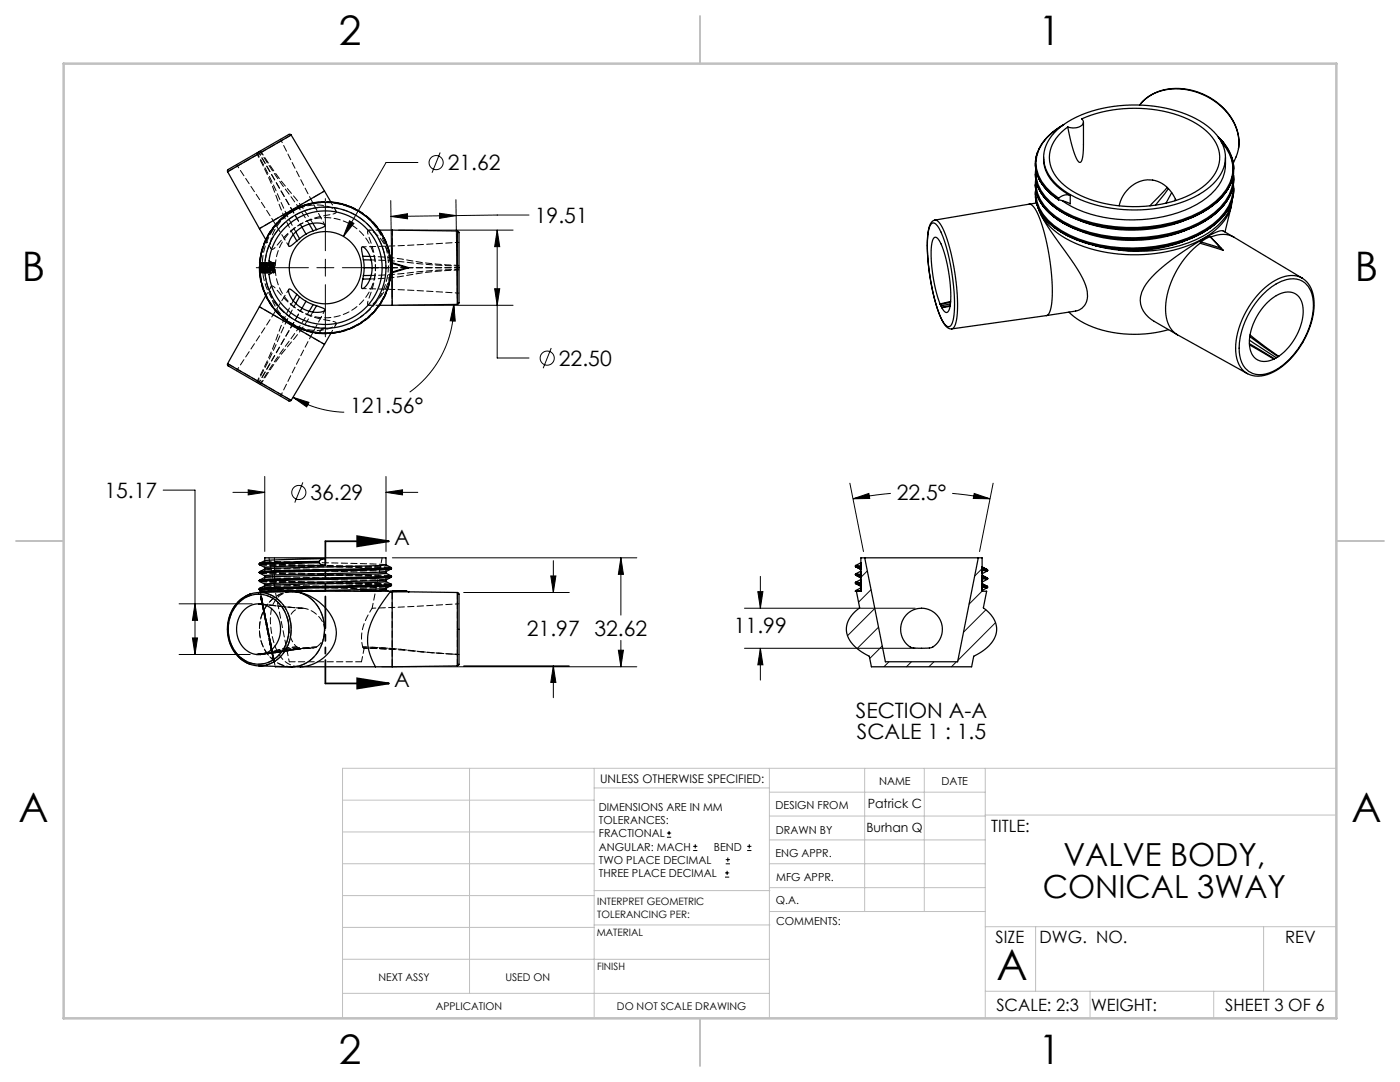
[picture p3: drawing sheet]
<svg xmlns="http://www.w3.org/2000/svg" width="279mm" height="216mm" viewBox="0 0 279 216" stroke-linecap="round" stroke-linejoin="round" font-family="sans-serif">
<g fill="none" stroke="#000" stroke-width=".2">
<path d="M64.9 39.6v10.4M83.4 32.4h-6.3l-8.6 14.8M87.8 30.4l-1.6 4.1M91 39.8l.3 19.7M51.1 53.4h10.4M63.2 53.4h3.4M64.9 51.7v3.4M64.9 56.8v10.4M68.3 53.4h10.4M69.7 44.1l.9 .5-2.1 2.6zM78 40l.3 19.6M78 43.2l3.3-.6v1.1z"/>
<path d="M79.5 45.9h22.9M87.7 42.6l3.3 .4-3.3 .6zM98.7 57.6h1l-.5 3.3zM99.2 45.9l.5 3.3h-1zM99.2 45.9v25.5h6.4M105.6 42.9l-27.6 .3M58.5 79.3l3.2 1-.5 .9zM58.5 79.3a21.2 21.2 0 0 0 10.2 3M79.5 60.9h22.9M90.6 60.7l.3 3.4-1.1-.1zM90.6 60.7a21.2 21.2 0 0 1-8.8 17.6M110 69.4l-1.6 4.1"/>
<path d="M32.6 97.8h6.3v32.8M46.5 98.2h6.3M49.5 97.7l3.3 .5-3.3 .6zM52.8 95.1v14.9M60.4 96.3l-1.6 4M77 98.2l3.3-.5v1.1zM77 95.1v14.9M77 98.2h6.4M169.6 96.4l2.7 13.7M170.2 99.5l3.2-1 .2 1zM177.8 98.5l-3.8 .4-3.8 .6M190 98.5l3.8 .4 3.8 .6"/>
<path d="M194.4 98.5l3.2 1h-3.4zM198.2 96.4l-2.7 13.7M78.3 111.3h48.8M92.5 118.2h21.1M109.9 114.9h1l-.5 3.3zM110.4 111.9v6.3M123.9 111.3l.5 3.3h-1zM123.9 111.3v11.4M151.2 118.1h1.1l-.6 3.3zM151.7 115v6.4M173.1 113.9l-1.3 1.3M173.8 117.7l-2.5 2.5"/>
<path d="M196 113.5l-1.5 1.4M196 117.9l-2.6 2.6M35.7 120.5h14.6M35.7 130.6h14.2M38.4 127.3h1l-.5 3.3zM38.9 120.5l.5 3.3h-1zM76.2 133h50.9M92.5 132.9h21.1M110.4 132.9v6.3M110.4 132.9l.5 3.3h-1zM123.4 129.7h1l-.5 3.3zM123.9 127.8v5.2"/>
<path d="M148.6 121.4h34M148.6 129.4h34M151.7 129.4v6.3M151.7 129.4l.6 3.3h-1.1zM174.6 121.4l-5.5 5.5M175.3 125.1l-4.2 4.3M176.1 128.9l-2.5 2.5M177.4 132l-1 1M181.9 132l-1 1M186.4 132l-1 1M190.9 132l-1 1M196.8 121.7l-4.5 4.4"/>
<path d="M198.7 124.2l-7.5 7.6M133.1 167.1h.8M133.1 166.2h.8M133.5 165.8v.8M138.3 169.7h.9M138.3 168.9h.9M138.8 168.5v.8M144.7 175h.8M144.7 174.2h.8M144.8 172.4h.9M144.8 171.5h.9M145.1 173.8v.8"/>
<path d="M145.3 171.1v.8M149.1 169.7h.9M149.1 168.9h.9M149.5 168.5v.8"/>
<circle cx="87" cy="32.4" r="1.41"/>
<circle cx="109.2" cy="71.5" r="1.41"/>
<circle cx="59.6" cy="98.3" r="1.41"/>
</g>
<path d="M64.9 108h12.7M71.3 107l6.3 1-6.3 1zM64.9 136.4h12.7M71.3 135.4l6.3 1-6.3 1z" fill="none" stroke="#000" stroke-width=".35"/>
<path d="M64.9 108v28.4" fill="none" stroke="#000" stroke-width=".35" stroke-dasharray="6.3 1.3 1.3 1.3 1.3 1.3" stroke-dashoffset="1.7"/>
<g fill="none" stroke="#c0c0c0" stroke-width=".2">
<path d="M68.4 159.7h50.2M93.7 153.3v44.9M118.6 153.3v49.9M118.6 157.2h34.9M153.5 153.3v49.9M153.5 158.1h43.1M172.6 153.3v28.6M184.5 153.3v28.6M196.6 153.3v49.9M266.7 153.3h-198.3v49.9M68.4 178.7h50.2M68.4 172.4h50.2"/>
<path d="M68.4 166h50.2M118.6 177.7h35.1M153.5 167.6h43.1M153.5 162.8h43.1M153.5 172.4h43.1M153.5 177.1h43.1M196.6 162.6h70.1M68.4 198.2h85.1M68.4 185.1h50.2M68.4 191.4h50.2M118.6 191.4h34.9M118.6 184.6h35.1"/>
<path d="M153.7 181.9h42.9M196.6 197.8h70.1M196.6 184.9h70.1M206.7 184.9v12.9M217.5 197.8v5.4M242.2 197.8v5.4M252.2 184.9v12.9"/>
</g>
<path d="M139.7 3.2v9.5M3.2 107.9h9.5M266.7 107.9h9.5M139.7 203.2v9.5" fill="none" stroke="#c0c0c0" stroke-width=".25"/>
<path d="M12.7 12.7h254v190.5h-254z" fill="none" stroke="#c0c0c0" stroke-width=".5"/>
<g fill="#000">
<path d="M78 43.2l3.3-.6v1.1zM87.7 42.6l3.3 .4-3.3 .6zM98.7 57.6h1l-.5 3.3zM99.2 45.9l.5 3.3h-1zM69.7 44.1l-1.2 3.1 2.1-2.6zM58.5 79.3l3.2 1-.5 .9zM90.6 60.7l.3 3.4-1.1-.1zM109.9 114.9h1l-.5 3.3zM110.4 132.9l.5 3.3h-1zM77 98.2l3.3-.5v1.1zM49.5 97.7l3.3 .5-3.3 .6zM123.4 129.7h1l-.5 3.3zM123.9 111.3l.5 3.3h-1zM38.9 120.5l.5 3.3h-1zM38.4 127.3h1l-.5 3.3zM151.2 118.1h1.1l-.6 3.3zM151.7 129.4l.6 3.3h-1.1zM194.4 98.5l3.2 1h-3.4zM170.2 99.5l3.2-1 .2 1z"/>
<path d="M71.3 107l6.3 1-6.3 1zM71.3 135.4l6.3 1-6.3 1z"/>
</g>
<g fill="none" stroke="#000" stroke-width=".25">
<path d="M45.4 34.3l6.4 11.3M58.1 26.9l-.4-.1-12 7-.3 .2v.3M58.1 26.9l-12.7 7.4M58.1 26.9l6.7 11.2M64.8 38.1l-13 7.5M64.8 38.1l1.2 2.2M206.6 36.9l.3 1.6zM206.6 34.7v.3M206.6 32.5a7.9 7.9 0 0 0 3.7 6.6l.9 .7M206.7 35.8a7.6 7.6 0 0 0 3.1 7 25.1 25.1 0 0 0 15.3 4.9 27.5 27.5 0 0 0 17.1-4.9 8.8 8.8 0 0 0 3.9-8.1l.1 1.1M207 30.4l-.3 1.9M207.1 39.2a10.8 10.8 0 0 0 5.3 5.5l3.5 1.5"/>
<path d="M207.1 37.3a11.6 11.6 0 0 0 6.1 5.7 27.7 27.7 0 0 0 9.9 2.6M207.3 35.5a11.6 11.6 0 0 0 3.9 4.3M207.4 35.7a10.2 10.2 0 0 0 3.8 4.2M207.4 29.7a7.2 7.2 0 0 0 2.2 8.8l1.6 1.3M208.3 31.4v.5M208.3 31.9a7.6 7.6 0 0 0 3.4 5.9l1.9 1.2M210.4 26.5a20.7 20.7 0 0 1 13-5.4 26.6 26.6 0 0 1 16.9 3.5 8.1 8.1 0 0 1 4.2 7.6 9.4 9.4 0 0 1-5.2 6.6 28.4 28.4 0 0 1-25.5 .1 10 10 0 0 1-5.5-6.5 6.9 6.9 0 0 1 2.1-5.9zM211.3 39.5l-.1 .3M211.8 26.4l1.3-1.1a2.54 2.54 0 0 0 3.1-.7 .79 .79 0 0 0-.3-.9 26.7 26.7 0 0 1 22.8 1 8.6 8.6 0 0 1 4.7 6.5 7.8 7.8 0 0 1-4.2 6.7 26.2 26.2 0 0 1-19.8 2.5 14.8 14.8 0 0 1-9-5.7 6.3 6.3 0 0 1 1.4-8.3zM212.2 25a10.3 10.3 0 0 0-5.3 6.1 7.5 7.5 0 0 0 3 7.4l1.4 1M212.3 24.9a11.7 11.7 0 0 0-5 4.8M213.6 39a2.2 2.2 0 0 0-2.3 .5"/>
<path d="M213.6 39v1.7l-2.4-.9M216.2 24.4v5.7l-.3 1.8a.47 .47 0 0 1-.4 .5 .47 .47 0 0 1-.5-.4 21.3 21.3 0 0 1-1.9-6.7M227.4 21a9.3 9.3 0 0 1 9-3.2 12.6 12.6 0 0 1 10.7 9.2 8.1 8.1 0 0 1-1 5.6M227.7 20.6a10.3 10.3 0 0 1 11.5-2.2 12 12 0 0 1 8 8.9v2.3M232.9 37.4l-3.4 3.7M233.2 37.6l-2.6 3.3M233.8 38.4l-1.1 2.1M234.6 39.7l-.1 .3M234.7 40a5.7 5.7 0 0 0-7.8-3.5 6.7 6.7 0 0 0-3.5 4.6M243 27.2a9.2 9.2 0 0 1 3.2 6.5M243.2 27.4a7.8 7.8 0 0 1 .6 11.6 20.9 20.9 0 0 1-12.2 5.9 30.7 30.7 0 0 1-19.1-2.6 10.1 10.1 0 0 1-5.7-6.8v-1.4M243.4 27.6l.8 .9"/>
<path d="M243.5 27.8l.7 .8M243.7 28.3a7.7 7.7 0 0 1 .9 10M244.6 31.4a8.5 8.5 0 0 1-3.8 8.1 25.9 25.9 0 0 1-17.8 4.2 22.1 22.1 0 0 1-11-3.7M245.7 38.4a11.1 11.1 0 0 1-4.2 5.1 24 24 0 0 1-8.6 3.5M245.8 36a11.7 11.7 0 0 1-5.8 6.4 23.8 23.8 0 0 1-6 2.3M245.8 31.4a8.3 8.3 0 0 1-2.9 8.9 25.4 25.4 0 0 1-14.1 5.2 28 28 0 0 1-18.1-4.1 8.3 8.3 0 0 1-4.1-7.1l.1-.6M245.9 38a11.6 11.6 0 0 1-5.7 6.2 31.2 31.2 0 0 1-27.2 .7 11.7 11.7 0 0 1-5.9-5.8M245.9 35.8a11.2 11.2 0 0 1-5.2 6.1 31.1 31.1 0 0 1-21.7 3 19.1 19.1 0 0 1-10.5-5.5l-1.2-1.7M245.9 39.9a9.3 9.3 0 0 1-4.8 7.1 29.7 29.7 0 0 1-21.3 3.2 19.1 19.1 0 0 1-11.3-6.1l-.8-1.4-.4-1M246.1 35.2a8.7 8.7 0 0 1-3.8 7.3 26.4 26.4 0 0 1-15.7 4.9 26.6 26.6 0 0 1-15.9-4.2 8.2 8.2 0 0 1-3.9-7.1M246.1 37.1a9 9 0 0 1-4.1 7.7 27.6 27.6 0 0 1-18.2 4.6 25.1 25.1 0 0 1-13.4-4.4 7.9 7.9 0 0 1-3.6-6.8M246.1 36.8a9.3 9.3 0 0 1-4.7 8.7 30 30 0 0 1-20.8 3.8 20 20 0 0 1-12.1-5.8 7 7 0 0 1-1.8-5.7l-.1 1"/>
<path d="M246.2 34.5a10.1 10.1 0 0 1-5.1 7.1 30.1 30.1 0 0 1-19.8 3.7 21.4 21.4 0 0 1-12.4-5.4l-.9-1.2a7.2 7.2 0 0 1-1.4-3.5M246.2 37.5a9 9 0 0 1-4.1 7.5 28 28 0 0 1-17.7 4.7 25 25 0 0 1-14.3-4.6 8.7 8.7 0 0 1-3.4-5.8M246.2 35.9a8.9 8.9 0 0 1-3.9 6.9 27.6 27.6 0 0 1-17.6 4.9 25.8 25.8 0 0 1-14.3-4.4 10.3 10.3 0 0 1-3.2-3.9M51.8 45.6l1.2 2.2M53 59.1l-1.2 2.1M56.9 45.4a11.3 11.3 0 0 1 17.6 2 11.3 11.3 0 0 1-5.8 16.7 11.3 11.3 0 0 1-15-9.4 1.33 1.33 0 0 0 1.1-1.3 1.33 1.33 0 0 0-1.1-1.3 11.3 11.3 0 0 1 3.2-6.7zM58.5 46.8l.7 1.3M59 46.3l.8 1.3M59.2 58.7l-.7-.6a.66 .66 0 0 0-.9-.3 4.5 4.5 0 0 0 2.7 3.7M59.2 58.7l.6 .5M59.2 58.7l-.7 1.3M59.8 59.2l1.3 .9"/>
<path d="M59.8 47.6l-.6 .5M59.8 59.2l-.8 1.4M60.3 45.3a4.6 4.6 0 0 1 4.5-.4 1.89 1.89 0 0 1-1.5 .9h-.1M60.3 45.3a4.4 4.4 0 0 0-2.7 3.8 .5 .5 0 0 0 .8-.3l.8-.7M60.3 45.3l.8 1.4M61.1 46.7l-1.3 .9M61.7 44.7l.8 1.4M62.4 44.6l.8 1.2M62.5 46.1l-1.4 .6M63.2 45.8l-.7 .3M64.9 40.2h.1M71.6 42.1l.1 .1"/>
<path d="M72.4 51.1l-.2-1.8a.9 .9 0 0 1 1.1 .7 5.9 5.9 0 0 1 1 3.4M72.4 51.1l.1 .7M72.4 51.1l1.5 .1M72.5 51.8l.2 1.6M72.5 55l-.1 .7M72.5 51.8l1.6 .1M72.7 53.4l-.2 1.6M72.7 53.4h1.6M73.9 55.7h-1.5M74.1 55h-1.6M74.3 53.4a4.4 4.4 0 0 1-2 4.2 1.19 1.19 0 0 1 0-1.3l.1-.6M75.8 45.9h2.5"/>
<path d="M78.3 52.4v.2M78.3 52.4v2M78.3 54.4v6.5M78.3 45.9v6.5M78.3 45.9l13 .2M78.3 52.4l3.3 1M78.3 52.6v1.7M78.3 54.3v.1M78.3 52.6l2.8 .8M81.1 53.4l-2.8 .9M81.1 53.4h.5M81.6 53.4l-3.3 1"/>
<path d="M91.3 46.1l.3 .3v14l-.3 .3M91.3 46.1v14.6M185.9 44.7a.61 .61 0 0 1 .9 0 16.3 16.3 0 0 1 2.7 7.2 32.9 32.9 0 0 1 .7 12.1 1.51 1.51 0 0 1-.8 1.2 2.53 2.53 0 0 1-1.6-1.8 39.1 39.1 0 0 1-2.5-17.1l.2-1zM186.6 43.9h.1a4 4 0 0 1 1.9 2.6 41.6 41.6 0 0 1 2.3 17.3l-.3 1.2-.3 .5-.4 .1M186.6 43.9l18.9-3.2a3.7 3.7 0 0 1 1.8 2.5 42.1 42.1 0 0 1 2.5 18.1l-.4 1.1-.6 .6M186.6 43.9a1.81 1.81 0 0 0-1.2 1.7 36.8 36.8 0 0 0 .9 13.2l1 3.5a5.4 5.4 0 0 0 2.2 3.3h.4M206.9 40.5l-1.5 .2M207 40.9v.2M207.2 41.4a12.1 12.1 0 0 0 6.6 6l2.8 1.1 2.1 .6M207.2 41.5a31.6 31.6 0 0 0 5 8.1 28.6 28.6 0 0 1 4.7 8 3.3 3.3 0 0 1-2.2 4.5l-5.9 .9M218.6 49l.2 .1M218.8 49.1l3.1 .6 2.4 .3"/>
<path d="M233.9 48.9a33.1 33.1 0 0 1-15.1 .2M236.1 44.1a29.5 29.5 0 0 1-20.3 0M236.5 46a29.5 29.5 0 0 1-20.5 .3M239.5 48.5l4.6 1.4M239.5 48.5a17.6 17.6 0 0 0-6.9 13.5 5.5 5.5 0 0 0 2.3 4.8M239.7 48.3l-.2 .2M239.7 48.3l3.9 1.2M241.5 47.2l-1.8 1.1M241.5 47.2l2.1 2.3M241.5 47.2l.1 .1M241.6 47.3l2.5 2.6M243.6 49.5l.5 .4"/>
<path d="M245.7 41.2l-1.2 5.1M245.8 40.3a11.7 11.7 0 0 1-5.8 6.2 23.9 23.9 0 0 1-6.2 2.4M245.8 40.2a12.4 12.4 0 0 1-6.4 6.5 31.3 31.3 0 0 1-26.5 .2 11.7 11.7 0 0 1-5.8-5.7M245.8 40.2v-.1a9.5 9.5 0 0 1-4.7 6.4 27.8 27.8 0 0 1-17.7 3.4 29.3 29.3 0 0 0 13-1.8M246.2 47.3l13.7 8.2h-.1M246.2 47.3l-2.2-1.3a14.1 14.1 0 0 0-5.4 2.6l-.9 .5a35.1 35.1 0 0 0-9 7.6 4.7 4.7 0 0 0 1.6 7.4l4.6 2.7M246.2 47.3a5.1 5.1 0 0 0-4.6 0M252 58.8a9.2 9.2 0 0 1 6.1-3.2 4 4 0 0 1 3.9 3.8 15.6 15.6 0 0 1-5.9 13.4 6.8 6.8 0 0 1-6.1 1.7 5 5 0 0 1-2.7-5 16.5 16.5 0 0 1 4.7-10.7zM259.8 55.5a5.7 5.7 0 0 1 2.5 5.4 16.8 16.8 0 0 1-8.2 13.3 5.5 5.5 0 0 1-5.1 .4M259.8 55.5a5.3 5.3 0 0 0-5.3 .4 16.9 16.9 0 0 0-7.9 14.3 5.2 5.2 0 0 0 2.3 4.3M45.4 72.6l.1 .4 10.8 6.2 1.4 .8 .4-.1M45.4 72.6l12.7 7.3"/>
<path d="M51.8 61.2l13 7.5M51.8 61.2l-6.4 11.4M61.1 60.1l1.4 .7M61.1 60.1l-.8 1.4M62.5 60.8l.7 .2M62.5 60.8l-.8 1.3M63.2 61l.7 .3a.92 .92 0 0 1 .9 .6 4.7 4.7 0 0 1-4.5-.4M63.2 61l-.8 1.3M63.6 66.5h.1M63.7 66.5v.1M64.8 68.7l-6.7 11.2M64.9 65.5a1.25 1.25 0 0 0-1.2 1"/>
<path d="M66 66.6l-1.2 2.1M75.8 60.9h2.5M91.3 60.7l-13 .2M187.6 60.6a28.1 28.1 0 0 1-1.6-12.3l.1-.3a.6 .6 0 0 1 .5-.7 .6 .6 0 0 1 .7 .5 24.5 24.5 0 0 1 2.4 10.7l.1 .6a5.8 5.8 0 0 1-.6 3.1l-.2 .1a1.22 1.22 0 0 1-1-.9M187.6 60.6l.1 .2M187.7 60.8l.2 .5M187.9 61.3l.1 .1M189.6 61.1l-1.6 .3M189.6 61l-1.7 .3M189.7 60.6l-1.9 .4M189.7 60.3l-2 .5M189.7 60.2l-2.1 .4"/>
<path d="M208.8 63l-18.9 2.6M213.3 62.3a18 18 0 0 0 11.9 4.4 24.7 24.7 0 0 0 8-.9M234.9 66.8l14 7.7M248.9 74.5l.1 .1M249.3 68.6l5.1 3M249.3 67.9l5.4 3.5M249.4 68.8l4.8 2.9M249.4 67.2l5.7 4M249.5 66.8l5.7 4.3M254.4 71.6l-.2 .1M255.1 71.2l-.7 .4M255.2 71.1l-.1 .1"/>
<path d="M255.2 71.1a11.8 11.8 0 0 0 4.8-9.7 3.1 3.1 0 0 0-4.8-2.7 11.5 11.5 0 0 0-5.8 10.3 3.1 3.1 0 0 0 4.8 2.7M49.9 118.6a7.7 7.7 0 0 0-3.8 10.4 6 6 0 0 0 5.7 3.9 6 6 0 0 0 5.6-4.1 7.6 7.6 0 0 0-4.1-10.4 5.5 5.5 0 0 0-3.5 .2M51.7 112.5l.1 .2M51.7 117.6l.1 .1M51.7 115.9l.1 .1M51.7 114.2l.1 .2M51.7 117.6h.1M51.8 117.5l-.1 .1M51.8 115.9h-.1M51.8 117.7l.5 .3M51.8 114.4l1 .5M51.8 112.7l1 .5"/>
<path d="M51.8 112.4l-.1 .1M51.8 114.1l-.1 .1M51.8 115.7l-.1 .2M51.8 117.4l-.1 .2M51.8 117.7h.1M51.8 114.1h.1M51.8 115.7h.1M51.8 116l1 .6M51.8 116h.1M51.8 112.4h.1M51.8 117.4h.1M52.3 115.8l-.6 .1"/>
<path d="M52.8 113.2v.3l-1 .6M52.8 111.9v-.6h24.2v1.4M52.8 114.9v.3M52.8 116.6v.3M52.8 116.9l-1 .5M52.8 115.2l-1 .5M52.8 111.9l-1 .5M53.1 114.1l-1.4 .1M58.3 118a9.6 9.6 0 0 1 8.7 7.4 7 7 0 0 1-5.5 7.4l-1.6 .2M58.3 118a7.1 7.1 0 0 1 6.4 8.2 7 7 0 0 1-6.4 6.8M58.3 118l-6.7 .2M63.7 112.2v.1"/>
<path d="M63.7 112.2l-12 .3M63.7 112.3l.5 .4 .7 .1M63.7 112v.2M63.7 112.3l-11.9 .4M63.7 112l-11.9 .4M64.9 112.8l-12 .4M64.9 111.5l-.7 .1-.5 .4M64.9 111.5l-12 .4M64.9 111.5v1.3M77 114.1l-24.2 .8M77 117.4l-19.1 .6M77 116l-24.1 .9"/>
<path d="M77 112.7l-24.1 .8M77 117.7l-5.1 .3M77 112.7l1 .5M77 114.4l1 .5M77 116l1 .6M77 114.1v.3l-1.2 .1-22.9 .7M77 115.7v.3M77 117.4v.3M77 117.7l.5 .3M77.9 118.1v-.1a26.3 26.3 0 0 0-4.2 7.5 10.1 10.1 0 0 0 1.2 7.5M77.9 118h.4M77.9 118.1l-26-.1 .1 .2"/>
<path d="M78 113.4l-26.3 .8M78 116.9l-26.2 .8M78 115.2l-26.2 .8M78 116.9h.1M78 116.6h.1M78 113.2l-26.2 .9M78 113.2h.1M78 116.6l-26.2 .8M78 115.2h.1M78 113.5l-1 .6M78 113.5l-26.2 .9M78 113.2l.1 .2"/>
<path d="M78 114.9l.1 .2M78 114.9l-26.2 .8M78 116.6l.1 .1M78 115.2a4.4 4.4 0 0 1-3.1 .7l-18.5 .4-3.6 .3M78 116.9l-1 .5M78.1 113.4h.1M78.1 116.7l-26.4 .9M78.1 113.4l-26.4 .8M78.1 116.7h.1M78.1 116.7l-26.4 .8M78.1 115.1h.1M78.1 115.1l-26.4 .8"/>
<path d="M78.1 115l-.3 .1M78.1 116.7l-.1 .2M78.1 113.4l-.1 .1M78.1 115l-.1 .2M78.3 118v.1M78.3 118.1v14.9M78.3 117.9v.1M78.3 117.9l2.8 .1M81.1 118l.5 .1h-3.3M81.1 118h-2.8M81.6 118.1l9.7 .1M91.3 118.2l.3 .4v13.9l-.3 .4"/>
<path d="M91.3 118.2v14.7M170.7 116.3l1.1 .1M170.7 113l.1 .1M170.7 114.6l1.1 .7-.9-.5M170.7 114.6l.1 .1M170.7 113l1.1 .1M170.7 116.3l.1 .1M170.7 116.3l.2 .2M170.8 113l.1 .1M170.8 114.7l.1 .1M170.8 114.7h1M170.8 117.8l-.1 .2"/>
<path d="M170.8 116.2l-.1 .1M170.8 116.4l1 .6-.9-.5M170.8 114.5l-.1 .1M170.8 116.2l1 .1M170.8 116.4l.1 .1M170.8 114.5l1 .1M170.8 112.8l-.1 .2M170.8 117.8l1 .1M170.8 113.1l1 .5M170.8 113.1h.1M170.8 112.8l1 .1M170.9 116.5h.1"/>
<path d="M170.9 113.1h.1M170.9 113.1l.9 .5M170.9 114.8h.1M170.9 114.8l.9 .1M170.9 116.5h.9M170.9 113.1l.9 .1M171.8 114l-1 .5M171.8 112.3l-1 .5M171.8 115.6l-1 .6M171.8 117.3l-1 .5M172.6 111.3h22.6M172.6 111.3h-.8v6.7h-1.1"/>
<path d="M172.6 111.3l4.1 20.7h14.4l4.1-20.7M195.2 111.3h.8v6.7h.9l-.7 3.3a5 5 0 0 1 2.5 5.4 7.7 7.7 0 0 1-4.4 4.2l-.4 2.1h-20l-.4-2.1a7.2 7.2 0 0 1-4.6-5 5.2 5.2 0 0 1 2.7-4.6l-.7-3.3h-.2M196 113.1l.9 .5M196 113.1l1 .6M196 115.2l1 .1M196 115.5l1 .1M196 113.8l1 .1M196 113.6h.9M196 116.9l1 .1M196 117.2l1 .1M196 113.7l1.1 .1M196 117l1 .1"/>
<path d="M196 115.4l1.1 .1M196.9 115.3l.2 .1M196.9 117l.1 .1M197 115.3l-1-.5 1 .5M197 117l-1-.5 1 .5M197 117l.1 .1M197 115.3l.1 .2M197 117.3l-1 .5M197 113.7l.1 .1M197 115.6l-1 .5M197 113.7l.1 .2M197 113.9l-1 .6"/>
<path d="M197 117.1h.1M197 115.4l.1 .1M197.1 113.8l-.1 .1M197.1 117.1l-.1 .2M197.1 115.5l-.1 .1M47.8 120.1a5.6 5.6 0 0 1 9 1.9 7.5 7.5 0 0 1-3 10 5.8 5.8 0 0 1-7.8-3.9 7.7 7.7 0 0 1 1.8-8zM51.2 130.6h.1M51.3 130.6h.6M51.6 120.5a5 5 0 0 1 4.1 6.9 4.4 4.4 0 0 1-3.8 3.2M51.6 120.5a5 5 0 0 0-4.1 6.9 4.5 4.5 0 0 0 3.7 3.2M51.6 120.5l.9 .1M51.6 132.9l6.7 .1"/>
<path d="M52.2 130.6h-.3M52.2 130.5l-.6 .1M52.9 130.4l-1.6 .2M53.1 130.3l-1.9 .3M54.9 133h3.4M58.3 133h1.6M59.9 133h15M74.9 133h3.4M91.3 132.9l-13 .1M180.8 122.7a4.1 4.1 0 0 1 6.5 .4 4.1 4.1 0 0 1-1.6 6.2l-2 .1a3.1 3.1 0 0 1-3.8-2.5 4.2 4.2 0 0 1 .9-4.2z"/>
<circle cx="64.9" cy="53.4" r="7.2"/>
<circle cx="64.9" cy="53.4" r="12.1"/>
<circle cx="64.9" cy="53.4" r="13.1"/>
</g>
<g fill="none" stroke="#000" stroke-width=".2" stroke-dasharray="1.3 .6">
<path d="M58.1 26.9l-12.7 7.4M52 52.9l.2-.5M52 54v-.2M52 53.1v-.2M52 53.8l.1 .1M52.1 53l-.1 .1M52.1 53.9l.1 .3M52.1 53.5v-.2M52.1 53.3h.1M52.1 53.6v-.1M52.1 53.3l.1-.3M52.1 52.9h-.1"/>
<path d="M52.1 52.9l.1 .2M52.2 54.2v-.3M52.2 52.7l-.1 .3M52.2 54h-.2M52.2 54l.1 .4M52.2 53.1h-.2M52.2 53.1v-.1M52.2 54.4l-.2-.4M52.2 53.8h-.2M52.2 53.8v.2M52.2 53.9l-.1-.3M52.2 53h-.1"/>
<path d="M52.2 53l.1-.3M52.2 53v-.3M52.2 53.9v-.1M52.2 53.9h-.1M52.2 53.5h-.1M52.2 53.5v.1M52.2 53.5l.1 .4M52.2 53.4v.1M52.2 53.3h-.1M52.2 53.3v.1M52.2 53.6h-.1M52.2 53.6h.1"/>
<path d="M52.3 53.6h-.1M52.3 53.6v.3M52.3 53.9l-.1 .5M52.3 53.3h-.2M52.3 53.3h-.1M52.3 53h.1M52.3 53l-.1 .5M52.3 54.2l-.1-.3M52.3 54.2h-.1M52.3 52.7h-.1M52.3 52.7v.3M52.3 52.4h-.1"/>
<path d="M52.3 52.4l-.2 .5M52.3 54.4h-.1M52.3 54.4l.1-.5M52.3 53.9h-.1M52.3 53.9v.3M52.3 54.1h.2M52.3 54.1v.2M52.3 54.3l.1 .1M52.3 53h-.1M52.3 53v.3M52.3 53.5h-.1M52.4 53.4v-.4"/>
<path d="M52.4 54.5v-.3M52.4 53.9h-.1M52.4 53h.2M52.5 54.1v.2M52.5 54.3h-.2M52.5 54.3v.1M52.5 52.4l-.1 .3M52.5 52.7v-.3M52.5 52.7h.1M52.5 54.1l.1 .3M52.5 54.5h-.1M52.5 54.5v-.3"/>
<path d="M52.5 52.7h-.1M52.5 54.2h-.1M52.6 53.9h.1M52.6 54.5v-.4M52.6 52.4h-.1M52.6 52.4l-.1 .3M52.6 52.7v-.3M52.7 54.1h-.2M52.7 54.1v.3M52.7 52.4l-.1 .3M52.7 54.5h-.1M52.7 54.5l.1-.4"/>
<path d="M52.8 54.2h.1M52.8 54.2v.3M52.8 52.7l-.1-.3M52.8 52.7h.1M52.8 54.1h-.2M52.8 52.7h-.2M52.8 54.5v-.2M52.8 53h-.1M52.8 54.3v-.2M52.8 53.4v.1M52.9 52.4h-.2M52.9 52.4l-.1 .3"/>
<path d="M52.9 54.2l.1 .3M52.9 53.4h.2M53 54.5h-.2M53 54.5v-.2M53 54.1h-.2M53 54.3h-.2M53 54.3v-.2M53 53.4h-.2M53 53.4h.1M53.1 52.7h-.2M53.1 52.7v.3M53.1 54.1v-.3"/>
<path d="M53.1 52.4l-.2 .3M53.1 53.8l.1-.1M53.1 53l.1 .2M53.2 53.2v-.2M53.2 53.7v.1M53.2 52.7h-.1M53.2 52.7l.1 .3M53.2 54.1h-.1M53.2 54.5h-.1M53.2 52.4h-.1M53.2 52.4l-.1 .3M53.3 53.8h-.2"/>
<path d="M53.3 53.8l-.1 .3M53.3 53h-.2M53.3 53v.2M53.3 54.1v.2M53.3 54.1h.1M53.3 54.3v.1M53.3 53.2h-.1M53.3 53.2v-.2M53.3 53.7h-.1M53.3 53.7v.1M53.3 54.5l.1-.3M53.3 53h-.1"/>
<path d="M53.3 53.8h-.1M53.3 53.8v-.1M53.4 54.1v.2M53.4 54.3h-.1M53.4 54.3l.1 .1M53.4 52.8h.2M53.5 52.4l-.1 .4M53.5 54.5h-.2M53.5 54.5v-.3M53.5 54.2h-.1M53.5 52.8v-.4M53.5 52.8h-.1"/>
<path d="M53.5 52.8h.1M53.5 54.2h.2M53.5 54.2l.1 .2M53.6 52.4h-.1M53.6 52.4l-.1 .4M53.6 54.5v-.2M53.6 54.3v-.2M53.6 52.8v-.4M53.7 54.2v.2M53.7 53.6l.1 .5M53.7 54.1h-.1M53.7 54.5h-.1"/>
<path d="M53.7 54.5l.1-.2M53.7 54.4v-.2M53.7 52.4v.3M53.8 52.7h.1M53.8 52.7l-.1 .6M53.8 54.3h-.2M53.8 54.3l-.1-.2M53.8 54.2h-.1M53.8 54.2l.1 .2M53.8 52.7h-.1M53.8 53.3l.1-.3M53.8 54.1l.1-.2"/>
<path d="M53.9 53.3v-.6M53.9 53.3h-.2M53.9 53.6h.1M53.9 53.6h-.2M53.9 54.4h-.2M53.9 52.4h-.2M53.9 52.4l-.1 .3M53.9 54.4h.1M53.9 53.7l-.1-.1M53.9 52.7h.1M53.9 54.1v-.5M53.9 54.1h-.1"/>
<path d="M53.9 53.9v-.2M53.9 53.5l.1 .4M53.9 53l-.1-.3M53.9 53.6l.1 .1M54 53.3h-.1M54 54.3l-.1 .1M54 54.1h-.1M54 52.5l-.1-.1M54 53.9v.4M54 52.7v.3M54 53l-.1 .5M54 53h.1"/>
<path d="M54 53v-.5M54 52.4h-.1M54 54.4l.1-.1M54 53.7h-.1M54 53.7v.2M54 53.7l.1 .2M54 53.9h-.1M54 53.9v.2M54 53.5v.2M54 53.5h-.1M54 53.5l.1-.1M54 53h-.1"/>
<path d="M54 53v.3M54.1 53.4v-.4M54.1 54.3h-.1M54.1 54.3v-.4M54.1 52.5l-.1-.1M54.1 52.5h-.1M54.1 53.7h.1M54.1 53.9l-.1-.4M54.1 53.9h-.1M54.1 53v-.5M54.2 53.7h-.2M54.2 53.7v.2"/>
<path d="M54.2 53.5h-.2M54.2 53.5v.2M54.2 53.9h-.1M54.2 53.9v-.2M54.2 52.4l-.1 .3M54.2 53.7h.2M54.2 53.7l.1 .2M54.2 52.7v-.3M54.2 52.7h.2M54.3 52.7h-.2M54.3 53.9v-.2M54.3 53.7v-.1"/>
<path d="M54.3 52.8h-.1M54.3 52.4h-.1M54.3 52.4v.3M54.4 53.9v-.2M54.4 53.7v.2M54.4 52.6v-.2M54.4 52.7l-.1-.3M54.4 53.7v.3M54.4 52.9v-.3M54.4 53.9h-.1M54.4 53.6h-.1M54.4 53.7h-.1"/>
<path d="M54.4 53.7v-.1M54.4 54l.1 .2M54.5 52.7v.1M54.5 53.4l-.1-.5M54.5 53.9h-.1M54.5 53.9l.2 .5M54.5 54.2l.1-.3M54.5 52.6h-.1M54.5 52.6v.3M54.5 53.7h-.1M54.5 53.7v.2M54.5 52.9h-.1"/>
<path d="M54.5 52.9l.1 .5M54.5 54.4l-.1-.5M54.5 53.9v-.5M54.6 52.4h-.2M54.6 52.4l-.1 .2M54.6 54l-.1-.3M54.6 54h-.2M54.6 54.4h-.1M54.6 52.7h-.1M54.6 52.7h.1M54.6 52.8h-.1M54.6 53.4h-.1"/>
<path d="M54.6 53.4h.1M54.6 53.4l.1 .5M54.6 53.9h.2M54.6 53.9v.5M54.6 52.4l.1 .2M54.6 54.2v-.2M54.6 54.2h-.1M54.7 52.6l-.1 .1M54.7 54.4h-.2M54.7 54.4h.1M54.7 53.9h-.2M54.7 53.9l-.1 .3"/>
<path d="M54.7 54.4h-.1M54.7 54.4l.1-.5M54.7 53.1l-.2-.4M54.7 52.7l.1-.1M54.8 52.4h-.2M54.8 52.6h-.1M54.8 52.6v-.2M64.9 40.2h.1M74.3 53.4h6.9M81.2 53.4h-6.9M45.4 72.6l12.7 7.3M71.9 63.3l.3-.2"/>
<path d="M91.3 60.7v-14.6M49.9 118.5a7.3 7.3 0 0 0-4.5 7M50 118.5h-.1M51.7 112.6h.1M51.7 117.6h.1M51.8 114.2h-.1M52 119v.2M52 119.1v-.1M52 119.2l.1 .1M52.1 119.3l-.1-.2M52.1 119.3l.1 .3M52.1 119.3v.2"/>
<path d="M52.1 119.5v.2M52.1 119.5v-.2M52.1 119.6v-.1M52.1 119.7l.1 .3M52.1 119l.1 .1M52.1 119h-.1M52.2 119.6v.3M52.2 119.6l-.1-.3M52.2 119h-.2M52.2 119.1v.2M52.2 119.1h-.2M52.2 119.2v-.2"/>
<path d="M52.2 119.2h-.2M52.2 119.9l-.1-.3M52.2 119.3v.1M52.2 119.3h-.1M52.2 120v-.4M52.2 119.3v-.1M52.2 119.3v.2M52.2 119.4v-.1M52.2 119.4l.1 .2M52.2 119.5v-.1M52.2 119.5h-.1M52.2 119.5l.1 .1"/>
<path d="M52.3 119.6v.3M52.3 119.6h-.2M52.3 119.7l-.1-.2M52.3 119.7h-.2M52.3 119.6l-.1-.3M52.3 119.6h-.1M52.3 119.6v.4M52.3 119.7l.1 .6M52.3 119.7h-.1M52.3 119.9v-.3M52.3 119.9h-.1M52.3 120v-.3"/>
<path d="M52.3 120h-.1M52.8 116.6h.1M52.8 114.9h.1M52.8 113.2h.1M52.9 113.5h-.1M52.9 111.9h-.1M52.9 115.2h-.1M52.9 116.9h-.1M57.9 118.1h.2M58.4 118h.1M77 117.7l-24.2-.8M77 115.7l-24.1-.8"/>
<path d="M77 116l-24.2-.8M77 114.4l-24.2-.9M77 112.7l-24.2-.8M77 114l-24.1-.8M77 115.7h.1M77 117.4h.1M77 114.1h.1M77 117.4l-24.1-.8M77 118v-.3M77 112.7h.1M77 114.4h.1M77 116h.1"/>
<path d="M77 117.7h.1M78.1 113.4h.1M78.1 115h-.1M45.4 125.5a7.2 7.2 0 0 0 4.6 7.1M52 130.6h.2M52.1 130.6h-.1M52.1 120.5h-.5M52.2 120l.1 .3M52.3 120.3l-.1-.6M52.3 120.4l-.1-.4M52.3 120.4h.1M52.3 120.6l.1 .3"/>
<path d="M52.3 120.5l.1 .2M52.3 120l.1 .2M52.3 120.7l.1 .4M52.4 120.2v.2M52.4 120.2l.1 .5M52.4 120.7v.2M52.4 120.3l-.1-.3M52.4 120.3h-.1M52.4 121.2v-.3M52.4 121.2l.1 .3M52.4 121.2h.2M52.5 121.3v.4"/>
<path d="M52.5 120.6v.3M52.5 120.5v.2M52.5 120.5h-.2M52.5 121.2l-.1-.3M52.5 121.5v-.3M52.5 121.5l.1 .3M52.5 121.5h.1M52.5 120.7v.2M52.5 120.7h-.1M52.5 120.9h-.1M52.6 121.1v.2M52.6 121.8v.3"/>
<path d="M52.6 121.8h.1M52.6 121.2l.1 .3M52.6 121.2l-.1-.3M52.6 121.9l.1 .4M52.6 121.2h-.1M52.6 122.1l.1 .3M52.6 121.5v-.3M52.6 121.5l.1 .3M52.7 121.5v.3M52.7 121.5h-.2M52.7 121.7v.2M52.7 122.5l.1 .4"/>
<path d="M52.7 121.8l.1 .3M52.7 122.4l-.1-.3M52.7 121.8h-.1M52.8 122.6l-.1-.2M52.8 122.6v.3M52.8 122.6h.1M52.8 122.7l-.1-.3M52.8 122.7h.1M52.8 122.1v.3M52.8 122.1h-.2M52.8 122.3v.2M52.8 122.9v.2"/>
<path d="M52.8 122.4h-.1M52.8 123v-.3M52.8 123.1v-.1M52.8 123.2l.1 .5M52.9 122.4l-.1-.3M52.9 122.4h-.2M52.9 122.6l.1 .3M52.9 122.6l-.1-.2M52.9 122.7v-.3M52.9 130.4l2.1-.4a19.2 19.2 0 0 1 4.8-.7M52.9 122.9l.1 .3M52.9 123.5l-.1-.3"/>
<path d="M52.9 123.7l.2 .5M52.9 123.7h.2M53 122.9v.2M53 122.9h-.2M53 123l-.1-.3M53 123h-.2M53 123.1v-.1M53 123.1h-.2M53 123.2h.1M53 123.2h-.2M53.1 123.5l-.1-.3M53.1 123.5h-.2"/>
<path d="M53.1 124.2v.1M53.1 124.2v.4M53.1 123.7l.1 .5M53.1 124.6v.1M53.1 124.6l.1 .3M53.1 124.7l.1 .1M53.1 124.5v-.3M53.2 124.8v.2M53.2 124.9v.1M53.2 124.2v.1M53.2 124.2h-.1M53.2 125v-.2"/>
<path d="M53.3 124.6v.1M53.3 124.6l-.1-.4M53.3 124.6h-.2M53.3 124.7v.1M53.3 124.7h-.2M53.3 125.3l.1 .5M53.3 125.3h.1M53.3 125.3v.2M53.3 124.5l-.1-.3M53.3 124.8v.2M53.3 124.8h-.1M53.3 125.5l.1 .4"/>
<path d="M53.3 124.9v-.3M53.3 124.9h-.1M53.3 125.5l.1 .2M53.3 125v-.2M53.3 125h-.1M53.3 125v-.1M53.4 125.3h.1M53.4 125.3l.1 .5M53.4 125.3l.1 .2M53.4 125.3h-.1M53.4 126.1v-.4M53.4 126.1h.2"/>
<path d="M53.5 126.3v.4M53.5 126.1l-.1-.3M53.5 125.5v.2M53.5 125.5h-.2M53.5 125.7h-.1M53.5 126.5v-.4M53.5 126.5h.1M53.5 125.8h-.1M53.5 125.9l.1 .4M53.5 126.6l.1 .2M53.5 126.6l-.1-.5M53.5 126.6h.2"/>
<path d="M53.6 126.1l-.1-.4M53.6 127l-.1-.5M53.6 126.1l-.1-.3M53.6 126.1h-.1M53.6 126.8v.2M53.6 127h.1M53.6 126.5v-.4M53.7 127.3h.1M53.7 126.7l.1 .6M53.7 126.6v.2M53.7 126.6l-.1-.5M53.7 127.7l.1 .4"/>
<path d="M53.7 127.7h.1M53.7 127l-.1-.5M53.7 127h-.1M53.7 126.8l.1 .2M53.7 126.8h-.1M53.7 127.6v-.3M53.8 127.7v.3M53.8 127h-.1M53.8 127h-.2M53.8 127.8v-.1M53.8 128.1l-.1-.4M53.8 128.1h.1"/>
<path d="M53.8 127.3l.1 .3M53.8 127.3h-.1M53.8 128.1l.1 .5M53.8 128l.1 .5M53.8 128.1v-.1M53.9 127.7v.4M53.9 127.6h-.2M53.9 128.4l-.1-.3M53.9 128.2h.1M53.9 127.7h-.1M53.9 127.7v.1M53.9 128.5v-.1"/>
<path d="M53.9 128.6l.1 .3M53.9 128.6l-.1-.5M53.9 128.1l.1 .3M54 128.1l-.1-.4M54 128.1h-.2M54 128.6l-.1-.4M54 128v.1M54 128l-.1-.3M54 128h-.2M54 128.7l-.1-.3M54 128.9v-.3M54 128.1v.5"/>
<path d="M54 129l-.1-.4M54 129v-.3M54 129h.1M54 128.2h-.1M54 128.2l.1 .4M54 128.4v.1M54 128.4h-.1M54 128.2h.1M54 129.2l.1 .2M54 128.5v-.5M54 128.5h-.1M54 129.2h.1"/>
<path d="M54 128.6l.1 .1M54 128.6h-.1M54 128.6v-.5M54 129.3l.1 .3M54.1 128.7v.3M54.1 128.7l.1 .6M54.1 129.4v.2M54.1 128.6v.3M54.1 128.6h-.1M54.1 128.7v-.3M54.1 128.7h-.1M54.1 129.6h.1"/>
<path d="M54.1 128.9l-.1-.3M54.1 128.9h-.1M54.1 129v-.3M54.1 129.6l-.1-.4M54.2 129.2v.2M54.2 129.2h-.2M54.2 129.2h.1M54.2 129.9l-.1-.3M54.2 130.1l.1 .3M54.2 129.4v.2M54.2 129.4h-.1M54.2 130.2l.1 .2"/>
<path d="M54.2 130.2v-.3M54.2 130.2h.2M54.2 129.6l.1 .3M54.2 130.1v-.2M54.2 130.1h.2M54.3 129.6v.5M54.3 129.6l-.1-.4M54.3 129.6h-.2M54.3 130.4v.1M54.3 130.5l-.1-.4M54.3 130.5h.1M54.3 129.9l.1 .3"/>
<path d="M54.3 129.9h-.1M54.3 129.9v-.3M54.3 129.9h.1M54.4 130.8v.1M54.4 130.2v.2M54.4 130.8v.2M54.4 130.1l-.1-.2M54.4 130.9v.3M54.4 130.4v.1M54.4 130.4h-.1M54.4 130.5v-.4M54.4 130.5h-.1"/>
<path d="M54.4 130.5h.1M54.4 131.2l.1 .2M54.5 131.4l-.1-.5M54.5 131.5l.1 .4M54.5 130.8h-.1M54.5 131.4l.1 .4M54.5 130.8v.1M54.5 130.9v-.1M54.5 130.9h-.1M54.5 130.9l.1 .5M54.5 131.8v-.4M54.6 131l-.1-.2"/>
<path d="M54.6 131h-.2M54.6 131.2l-.1-.3M54.6 131.2h-.2M54.6 131.8l-.1-.3M54.6 131.2h-.1M54.6 131.3h-.1M54.6 131.4v.1M54.6 131.4h-.1M54.6 131.5l.1 .3M54.6 132.1v-.3M54.6 132.1h.2M54.6 132l.1 .2"/>
<path d="M54.6 131.4v-.2M54.7 132.2l-.1-.3M54.7 131.5v.3M54.7 131.5h-.2M54.7 131.8l-.1-.4M54.7 131.8h-.2M54.7 131.8l.1 .3M54.7 131.8h-.1M54.7 131.9l.1 .3M54.7 131.9h-.1M54.8 132h-.2M54.8 132.2v-.2"/>
<path d="M54.8 132.2h-.1M59.2 129.1l.6 .2M60.3 121.4a4.9 4.9 0 0 1 4.5 5.5 3.9 3.9 0 0 1-1.6 2.2M61.1 129.4l-2.7 .1-6.2 1M61.2 129.4l.5-.1M61.7 129.3h.2M61.9 129.3h-.4M61.9 129.3h.1M72.4 129.1l.1 .2M72.7 129.4l-.2-.1M78.5 129.6l-.2-.1M91.3 132.9v-14.7"/>
</g>
<g fill="none" stroke="#000" stroke-width=".2" stroke-dasharray="1.3 .6" stroke-dashoffset=".7">
<path d="M64.8 38.1l-6.5 3.8M52.3 54.1l.1-1.4M52.5 54.1v-1.4M52.8 54.1v-1.4M53 54.1l-.1-1.4M53.4 52.8v1.4M53.5 54.2l-.1-1.4M53.6 52.8l-.1 1.4M53.6 54.1l-.1-1.3M53.7 54.2l-.1-1.4M53.7 54.1l-.1-1.3M58.3 41.9l-6.5 3.7"/>
<path d="M59.9 44.8a21.1 21.1 0 0 1 6.9-2.2l.3-.3a2.79 2.79 0 0 0-2.3-1.2 9.2 9.2 0 0 0-10.8 7.8v.5l.2 .4a5.6 5.6 0 0 0 2.1-2.1l1.6-1.5 2-1.4M74.9 53.4a22.7 22.7 0 0 1-1.5 7.1v.3a2.02 2.02 0 0 0 1.9-.9 9.2 9.2 0 0 0-1-13.8l-.6-.2-.3 .1a4.5 4.5 0 0 0 .7 2.6l.6 2.3 .2 2.5M51.8 61.2l6.5 3.8M58.3 65l6.5 3.7M59.9 62.1a20.2 20.2 0 0 1-5.3-4.9l-.5-.1a3.7 3.7 0 0 0 .4 3.2 9.2 9.2 0 0 0 12.1 4.8l.4-.3 .1-.3a4.6 4.6 0 0 0-2.5-.7l-2.6-.7-2.1-1M51.8 117.6l13.1 .4M52.8 111.9v1.3M52.8 113.5v1.4M52.8 115.2v1.4M54.8 117.2l2.9 14.8M64.9 118l-13.1-.4M77 117.4v-1.4"/>
<path d="M77 115.7v-1.3M77 114.1v-1.4M53.7 127.3l.2 1.4M61.2 129.4l1.3-.1M62.5 129.3l-1.4 .1"/>
</g>
<path d="M51.9 53.4a13 13 0 0 1 19.3-11.4 13 13 0 0 1 .7 22.4 13 13 0 0 1-19.9-10.2l-.1-.8M53.7 52.7v1.5M53.8 52.7v1.5" fill="none" stroke="#000" stroke-width=".2" stroke-dasharray="1.3 .6" stroke-dashoffset=".8"/>
<g fill="none" stroke="#000" stroke-width=".2" stroke-dasharray="1.3 .6" stroke-dashoffset=".3">
<path d="M52.3 53l-.1-.6M52.4 53l-.1-.6M52.9 53.9l.2 .5M53.1 54.5l.1-.7M53.2 54.5l.1-.7M58.4 42.1a12 12 0 0 1 4.1-1.7M58.5 46.8l-.2-.4a54.5 54.5 0 0 1-4-9.3l-3.1-6.6M62.4 44.6a53.1 53.1 0 0 0-6.3-8.5l-4.1-6M67.4 40.5l2.4 .7 1.8 .9M73.9 51.2h.4a54.5 54.5 0 0 1 10.1 1.2l7.2 .6M73.9 55.7a53.1 53.1 0 0 0 10.5-1.3l7.2-.5M91.6 53.4h-10.1"/>
<path d="M58.5 60a53.1 53.1 0 0 0-4.2 9.8l-3.1 6.5M62.4 62.3l-.2 .4a54.5 54.5 0 0 1-6.1 8.1l-4.1 5.9M51.6 118.6a6.6 6.6 0 0 1 6.1 6.9M51.8 117.4l4.1 .2 15.7 .4M52 119l.2 .6M52.2 119l.1 .7M52.2 119.7l-.2-.7M52.3 119.6l-.2-.6M58.1 118.1a7.2 7.2 0 0 0-6.3 8.1 7 7 0 0 0 6.3 6.8M78.1 113.4l-.6-.1M51.9 130.6l8.2-1.1M53.9 128.2l-.2-.6"/>
<path d="M53.9 127.6l.1 .6M59.2 129.1l-2.6 .3-2.3 .7-3.1 .5M59.2 129.1a14.7 14.7 0 0 0-4.9 1l-1.2 .2M63.2 129.1l-3.2 .3-5.1 .8M63.2 129.1l-2.6 .2-5.7 .9M72.4 129.1a9.8 9.8 0 0 1 1.9-7.7M74.3 121.4l2-10.1"/>
</g>
<g fill="none" stroke="#000" stroke-width=".2" stroke-dasharray="1.3 .6" stroke-dashoffset=".5">
<path d="M47.2 32.9l5.8 8.8 4.6 7.4M51.6 30.3l8.7 15M52.4 53l.1 1.1M52.6 53l.1 1.1M52.6 54.1l.1-1.1M52.8 54.1v-1.1M53 53.4l.2 1.1M53 47.8l1.1 1.8M54.1 57.2l-1.1 1.9M54.6 53.9l-.1-1.1M54.8 53.9l-.2-1.1M57.6 57.7l-4.6 7.5-5.8 8.8"/>
<path d="M60.3 45.3l-8.7-15M64.8 44.9l-4.1-7.7-4.7-9.4M67.1 42.1l-1.1-1.8M71.7 42.2a12.6 12.6 0 0 1 .2 21.1M72.3 57.6l8.8 .3 10.5 .6M75.8 45.9h-2.2M91.6 48.3l-10.5 .7-8.8 .3M51.6 76.5l8.7-15M56 79l4.7-9.4 4.1-7.7M60.3 61.5l-8.7 15M63.7 66.6a13.2 13.2 0 0 1-9.7-20.5 13.2 13.2 0 0 1 22.6 1.2 13.2 13.2 0 0 1-11.9 19.3l-2.1-.2M63.7 66.5a13.1 13.1 0 0 1-9.8-20.1 13.1 13.1 0 0 1 22.3 .2 13.1 13.1 0 0 1-10.1 19.9 13.1 13.1 0 0 1-13.2-18.2 13.1 13.1 0 0 1 22.3-3.1 13.1 13.1 0 0 1-7.9 21.1 13.1 13.1 0 0 1-15.3-15.1 13.1 13.1 0 0 1 19.6-9.1"/>
<path d="M66 66.6l1.1-1.9M73.6 60.9h2.2M52.8 116.9v1.1M53.7 111.3l1.1 5.8M52.2 130.6l7.9-1.1M52.5 120.6l7.8 .8M52.8 123.2l.3 1M53 123.2l.2 1M54.4 130.4l.2 1.1M54.4 131l.2 1M54.7 132l.2 1M54.8 132l-.2-1"/>
<path d="M57.7 125.5a6.6 6.6 0 0 1-6.1 7 6.6 6.6 0 0 1-6.1-6.9 6.6 6.6 0 0 1 6.1-7M58.1 133a7.2 7.2 0 0 1-6.3-8.1 7 7 0 0 1 5.9-6.8M72.4 129.1l4.8 .2 7.2 .8 7.2 .5M91.6 120.5l-17.3 .9"/>
</g>
<g fill="none" stroke="#000" stroke-width=".2" stroke-dasharray="1.3 .6" stroke-dashoffset=".6">
<path d="M52.4 53v1.2M52.5 52.7l.1 1.2M52.6 53.9v-1.2M52.6 53l-.1 1.2M52.6 52.7l.1 1.2M52.7 53.9l.1-1.2M52.8 54.2l-.1-1.2M53.3 54.1l.1-1.3M53.4 54.1l.1-1.3M58.4 42.1a13.1 13.1 0 0 0-.6 22.3 13.1 13.1 0 0 0 20.2-9.6 13.1 13.1 0 0 0-17.7-13.6 13.1 13.1 0 0 0-4.2 21.9 13.1 13.1 0 0 0 21.5-6.2 13.1 13.1 0 0 0-15.3-16.3 13.1 13.1 0 0 0-7.6 21 13.1 13.1 0 0 0 22.2-2.7 13.1 13.1 0 0 0-12.5-18.6 13.1 13.1 0 0 0-12.6 12.7 13.1 13.1 0 0 0 11.8 13.5M59.9 44.8a10 10 0 0 0 0 17.3M74.9 53.4a10 10 0 0 0-15-8.6"/>
<path d="M77 53.6a12.1 12.1 0 0 0-11.9-12.3 12.1 12.1 0 0 0-12.3 12 12.1 12.1 0 0 0 12.1 12.2M59.9 62.1a10 10 0 0 0 15-8.7M64.4 65.5h1.3M52 118.2l.2 1.2M54.8 117.2v-5.9M59.2 129.1a5.8 5.8 0 0 1-.8-6.9l.8-.6 1.1-.2M61.1 129.4l-1.3-.1M61.1 129.4l-2.7 .1-6.8 1.1M72.7 129.4l5.8 .2M78.3 129.6l-5.8-.3M90.4 130.5l1.2 .1M91.6 130.6l-13.3-1"/>
</g>
<g fill="none" stroke="#000" stroke-width=".2" stroke-dasharray="1.3 .6" stroke-dashoffset=".4">
<path d="M51.3 30.5a125.2 125.2 0 0 1 5.9 12.3l1.8 3.5M51.9 30.2a125.3 125.3 0 0 0 7.7 11.2l2.1 3.3M52.9 53.4l.2 .7M52.9 53.4l.2-.7M53.1 52.7l-.1 .7M53.1 53.4l.1 .7M53.1 53.4l.1-.7M53.2 53l-.1-.6M53.3 53l-.1-.6M54.1 52.7l-.1 .8M54.2 52.8l-.1 .9M54.2 53.7v-.9"/>
<path d="M54.2 53.7l.1-.9M54.3 52.7l-.1 .8M54.3 53.6l-.1-.9M54.3 52.8l.1 .9M54.4 53.6v-.9M81.5 53.4h10.1M91.6 53.7a125.2 125.2 0 0 0-13.6 1.1l-3.9 .2M91.6 53.1a125.2 125.2 0 0 1-13.6-1.1l-3.9-.1M51.3 76.3a125.2 125.2 0 0 0 5.9-12.3l1.8-3.4M51.9 76.7a125.3 125.3 0 0 1 7.7-11.3l2.1-3.3M57.9 63.2a12.6 12.6 0 0 1 .5-21.1M52.1 119.4l.1 .8"/>
<path d="M50 132.6a7.7 7.7 0 0 1-3.4-11.4 6.5 6.5 0 0 1 3.2-2.6M52.3 120.4l-.1-.8M52.4 120.4l-.1-.8M53.1 124.2l.1 .8M53.2 124.2l.1 .8M54.5 130.8l.2 .7M54.5 131.5l-.1-.7M54.6 131.2l.1 .7M54.6 131.9l-.1-.7M54.6 132.1l-.1-.8M54.8 132.1l-.2-.8M63.2 129.1l-.7 .2"/>
</g>
<path d="M78.3 52.4v-6.5M78.3 60.9v-6.5M58.4 118l-6.6-.3M51.3 130.6l3.7-.6a19.2 19.2 0 0 1 4.8-.7M60.5 121.4l-8.4-.9M72.1 132l.6-2.6" fill="none" stroke="#000" stroke-width=".2" stroke-dasharray="1.3 .6" stroke-dashoffset=".2"/>
<path d="M64.9 40.2h.1" fill="none" stroke="#0080c0" stroke-width=".2"/>
<path d="M65 40.2h.1M65 40.2h-.1" fill="none" stroke="#0080c0" stroke-width=".2" stroke-dasharray="1.3 .6"/>
<path d="M58.3 118a7.1 7.1 0 0 1 6.4 8.2 7 7 0 0 1-6.4 6.8M64.9 118l-12.5-.4M51.6 120.5l8.7 .9M54.9 130.2l-2.8 .4M57.7 132h14.4M72.4 129.1l5.8 .3 10.4 1" fill="none" stroke="#000" stroke-width=".2" stroke-dasharray="1.3 .6" stroke-dashoffset=".1"/>
<path d="M51.8 115.7l26.2 .9M51.8 112.4l26.2 .8M51.8 114.1l26.2 .8M52 115.9l26.1 .8M78 113.5l-26.2-.8M78 116.8l-26.1-.7M78 115.2l-26.2-.8M54.8 130.3l7.2-1M58.1 125.5a7.2 7.2 0 0 1-4.8 7.2M59.9 133a5.3 5.3 0 0 1-5-4.1 13.3 13.3 0 0 1-.4-8.4 4 4 0 0 1 3.9-2.4" fill="none" stroke="#000" stroke-width=".2" stroke-dasharray="1.3 .6" stroke-dashoffset="-.1"/>
<path d="M51.8 114.2l26.3 .8M53.3 118.4a7.2 7.2 0 0 1 4.8 7.1M78.1 116.7l-26.4-.8M78.1 113.4l-26.4-.8M78.3 133v-14.9" fill="none" stroke="#000" stroke-width=".2" stroke-dasharray="1.3 .6" stroke-dashoffset="-.2"/>
<path d="M53.1 123.7l.3 1.8" fill="none" stroke="#000" stroke-width=".2" stroke-dasharray="1.3 .6" stroke-dashoffset="1"/>
<text font-size="8.5" x="198.9" y="195.5">A</text>
<g font-size="8.1">
<text x="67.6" y="8.9">2</text>
<text x="207.3" y="8.9">1</text>
<text x="4.4" y="56.1">B</text>
<text x="270.4" y="56.1">B</text>
<text x="3.7" y="164.1">A</text>
<text x="269.7" y="164.1">A</text>
<text x="67.6" y="212.4">2</text>
<text x="207.3" y="212.4">1</text>
</g>
<g font-size="6.3">
<text x="212.2" y="172.9">VALVE BODY,</text>
<text x="208.1" y="179.2">CONICAL 3WAY</text>
</g>
<g font-size="4.2">
<text x="89.4" y="34">21.62</text>
<text x="106.7" y="44.5">19.51</text>
<text x="111.5" y="73">22.50</text>
<text x="69.9" y="82.4">121.56°</text>
<text x="20.8" y="99.4">15.17</text>
<text x="62" y="99.8">36.29</text>
<text x="179" y="99.8">22.5°</text>
<text x="78.7" y="108.7">A</text>
<text x="105.1" y="126.9">21.97 32.62</text>
<text x="146.5" y="126.4">11.99</text>
<text x="78.7" y="137.1">A</text>
<text x="170.8" y="143.4">SECTION A-A</text>
<text x="171" y="147.5">SCALE 1 : 1.5</text>
</g>
<g font-size="3.4">
<text x="197.8" y="166">TITLE:</text>
<text x="198.7" y="188.1">SIZE</text>
<text x="207.5" y="188.1">DWG. NO.</text>
<text x="256.5" y="188.2">REV</text>
<text x="198.8" y="201.7">SCALE: 2:3</text>
<text x="217.7" y="201.8">WEIGHT:</text>
<text x="244.5" y="201.7">SHEET 3 OF 6</text>
</g>
<g font-size="2.5">
<text x="173.2" y="161.3">Patrick C</text>
<text x="172.9" y="166.1">Burhan Q</text>
</g>
<text font-size="2.4" x="119.8" y="156.2">UNLESS OTHERWISE SPECIFIED:</text>
<g font-size="2.2">
<text x="119.5" y="161.8">DIMENSIONS ARE IN MM</text>
<text x="154.8" y="161.4">DESIGN FROM</text>
<text x="175.4" y="156.6">NAME</text>
<text x="187.9" y="156.7">DATE</text>
<text x="119.5" y="164.4">TOLERANCES:</text>
<text x="119.5" y="167.1">FRACTIONAL</text>
<text x="154.9" y="166.3">DRAWN BY</text>
<text x="119.5" y="169.7">ANGULAR: MACH</text>
<text x="119.5" y="172.4">TWO PLACE DECIMAL</text>
<text x="142.5" y="169.7">BEND</text>
<text x="154.8" y="171">ENG APPR.</text>
<text x="119.5" y="175">THREE PLACE DECIMAL</text>
<text x="154.9" y="175.7">MFG APPR.</text>
<text x="154.9" y="180.4">Q.A.</text>
<text x="154.9" y="184.6">COMMENTS:</text>
</g>
<g font-size="2.1">
<text x="75.5" y="195.7">NEXT ASSY</text>
<text x="100.9" y="195.7">USED ON</text>
<text x="86.9" y="201.5">APPLICATION</text>
<text x="123.1" y="201.6">DO NOT SCALE DRAWING</text>
</g>
<g font-size="2">
<text x="119.2" y="180.6">INTERPRET GEOMETRIC</text>
<text x="119.2" y="183.1">TOLERANCING PER:</text>
<text x="119.1" y="186.7">MATERIAL</text>
<text x="119.1" y="193.5">FINISH</text>
</g>
</svg>
